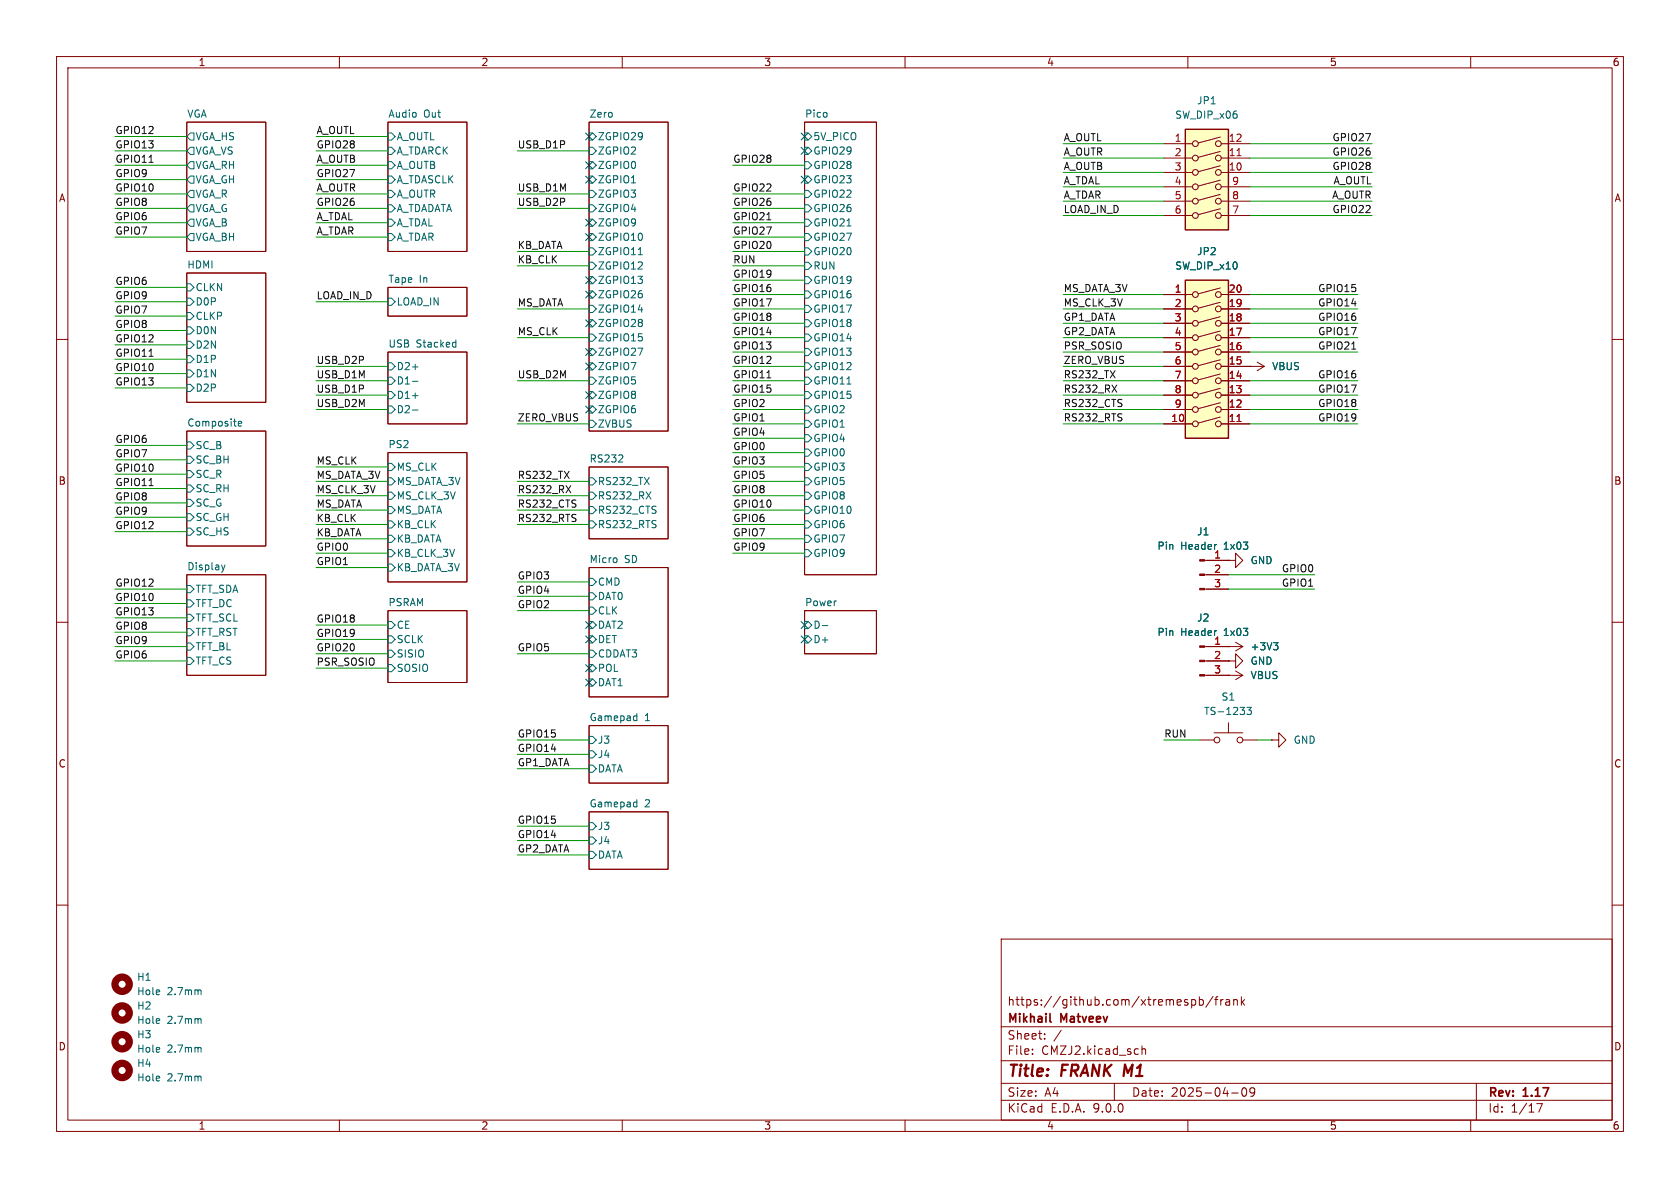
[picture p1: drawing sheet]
<svg xmlns="http://www.w3.org/2000/svg" width="297mm" height="210mm" viewBox="0 0 297 210" stroke-linecap="round" stroke-linejoin="round" font-family="sans-serif">
<g fill="none" stroke="#840000" stroke-width=".18">
<path d="M10 10h277v190h-277zM12 12h273v186h-273zM60 10v2M110 10v2M160 10v2M210 10v2M260 10v2M33 21.6h14v22.9h-14zM68.6 21.6h13.9v22.9h-13.9zM104.1 21.6h14v54.6h-14zM142.2 21.6h12.7v80h-12.7zM33 48.3h14v22.8h-14z"/>
<path d="M68.6 50.8h13.9v5.1h-13.9zM10 60h2M33 76.2h14v20.3h-14zM68.6 62.2h13.9v12.7h-13.9zM285 60h2M68.6 80h13.9v22.9h-13.9zM104.1 82.6h14v12.7h-14zM10 110h2M33 101.6h14v17.8h-14zM68.6 108h13.9v12.7h-13.9zM104.1 100.3h14v22.9h-14zM142.2 108h12.7v7.6h-12.7z"/>
<path d="M285 110h2M104.1 128.3h14v10.1h-14zM104.1 143.5h14v10.2h-14zM10 160h2M177 166h108v32h-108zM210.7 176.8l.4-.1 .3 .3v.4l-.2 .2h-.5M212 176.8l.5-.1 .2 .3v.4l-.1 .2h-.6M212 176.2v1.5M214.5 176.1l-1.3 2M214.7 176.7h.6M215.3 176.2l-.3 .2v1.3M215.8 176.7v1"/>
<path d="M216.2 176.7l-.2 .1-.2 .2M216.7 176.8h.6l.1 .9M217.4 177.1h-.5a.29 .29 0 0 0-.2 .3 .29 .29 0 0 0 .2 .3l.5-.1M218.1 176.8l.2-.1 .4 .1v.9M218.1 176.7v1M219.5 176.2v1.5M219.6 177.1l.4 .6M220 176.7l-.5 .6M285 160h2M60 198v2M110 198v2M160 198v2"/>
<path d="M177 194.5h108M177 191.5h108M177 187.5h108M177 181.5h108M182.5 186.3v.1M182.5 185.5v.1M184.7 183.6v.1M184.7 182.8v.1M187.6 182.1l-1.3 2M197 191.5v3M201.9 184.9v1.5M201.9 185.5l.2-.1 .4 .1v.9"/>
<path d="M210 198v2M217.7 193.2h1.2M219.7 192.4l.2-.1a.81 .81 0 0 1 .6 .6 .81 .81 0 0 1-.3 .8l-.2 .1a.81 .81 0 0 1-.3-1.4zM221.8 192.9l-.3 .3h-.3l-.2-.3 .1-.5 .4-.1 .2 .1a.99 .99 0 0 1-.3 1.4h-.3M260 198v2M261 191.5v6.5M271.7 195.1h1l-.7 1.5"/>
</g>
<path d="M185.6 180.5l.2 .2" fill="none" stroke="#840000" stroke-width=".3"/>
<g fill="none" stroke="#006464" stroke-width=".18">
<path d="M33.7 23.5h.6v1.3h-.6l-.7-.7zM33.7 26h.6v1.3h-.6l-.7-.6zM33.7 28.6h.6v1.2h-.6l-.7-.6zM33.7 31.1h.6v1.3h-.6l-.7-.6zM33.7 33.7h.6v1.2h-.6l-.7-.6zM33.7 36.2h.6v1.3h-.6l-.7-.7zM33.7 38.7h.6v1.3h-.6l-.7-.6zM68.6 23.5h.6l.6 .6-.6 .7h-.6zM68.6 26h.6l.6 .7-.6 .6h-.6zM68.6 28.6h.6l.6 .6-.6 .6h-.6zM68.6 31.1h.6l.6 .7-.6 .6h-.6zM68.6 33.7h.6l.6 .6-.6 .6h-.6z"/>
<path d="M68.6 36.2h.6l.6 .6-.6 .7h-.6zM68.6 38.7h.6l.6 .7-.6 .6h-.6zM104.1 23.5h.7l.6 .6-.6 .7h-.7zM104.1 26h.7l.6 .7-.6 .6h-.7zM104.1 28.6h.7l.6 .6-.6 .6h-.7zM104.1 31.1h.7l.6 .7-.6 .6h-.7zM104.1 33.7h.7l.6 .6-.6 .6h-.7zM104.1 36.2h.7l.6 .6-.6 .7h-.7zM104.1 38.7h.7l.6 .7-.6 .6h-.7zM142.2 23.5h.7l.6 .6-.6 .7h-.7zM142.2 26h.7l.6 .7-.6 .6h-.7zM142.2 28.6h.7l.6 .6-.6 .6h-.7z"/>
<path d="M142.2 31.1h.7l.6 .7-.6 .6h-.7zM142.2 33.7h.7l.6 .6-.6 .6h-.7zM142.2 36.2h.7l.6 .6-.6 .7h-.7zM142.2 38.7h.7l.6 .7-.6 .6h-.7zM149.7 39.9h.8M33 50.2h.7l.6 .6-.6 .6h-.7zM33 52.7h.7l.6 .6-.6 .7h-.7zM33 55.2h.7l.6 .7-.6 .6h-.7zM33 57.8h.7l.6 .6-.6 .7h-.7zM33.7 41.3h.6v1.2h-.6l-.7-.6zM68.6 41.3h.6l.6 .6-.6 .6h-.6zM68.6 52.7h.6l.6 .6-.6 .7h-.6z"/>
<path d="M104.1 41.3h.7l.6 .6-.6 .6h-.7zM104.1 43.8h.7l.6 .7-.6 .6h-.7zM104.1 46.4h.7l.6 .6-.6 .6h-.7zM104.1 48.9h.7l.6 .6-.6 .7h-.7zM104.1 51.4h.7l.6 .7-.6 .6h-.7zM104.1 54h.7l.6 .6-.6 .6h-.7zM104.1 56.5h.7l.6 .7-.6 .6h-.7zM104.1 59.1h.7l.6 .6-.6 .6h-.7zM112.8 45h.8M142.2 41.3h.7l.6 .6-.6 .6h-.7zM142.2 43.8h.7l.6 .7-.6 .6h-.7zM142.2 46.4h.7l.6 .6-.6 .6h-.7z"/>
<path d="M142.2 48.9h.7l.6 .6-.6 .7h-.7zM142.2 51.4h.7l.6 .7-.6 .6h-.7zM142.2 54h.7l.6 .6-.6 .6h-.7zM142.2 56.5h.7l.6 .7-.6 .6h-.7zM142.2 59.1h.7l.6 .6-.6 .6h-.7zM33 78.1h.7l.6 .6-.6 .7h-.7zM33 60.3h.7l.6 .7-.6 .6h-.7zM33 62.9h.7l.6 .6-.6 .6h-.7zM33 65.4h.7l.6 .6-.6 .7h-.7zM33 67.9h.7l.6 .7-.6 .6h-.7zM42.1 74.9l.6-.1v-.3h-.4l-.2 .2 .1 .6h.5M68.6 64.1h.6l.6 .7-.6 .6h-.6z"/>
<path d="M68.6 66.7h.6l.6 .6-.6 .6h-.6zM68.6 69.2h.6l.6 .7-.6 .6h-.6zM68.6 71.8h.6l.6 .6-.6 .6h-.6zM72.9 64.9h1M72.9 67.4h1M72.9 69.9h1M72.9 72.5h1M80.2 60.5l.4 .1M80.6 60.1v1.3M80.6 61.3l-.4 .1M104.1 61.6h.7l.6 .6-.6 .7h-.7zM104.1 64.1h.7l.6 .7-.6 .6h-.7z"/>
<path d="M104.1 66.7h.7l.6 .6-.6 .6h-.7zM104.1 69.2h.7l.6 .7-.6 .6h-.7zM104.1 71.8h.7l.6 .6-.6 .6h-.7zM104.1 74.3h.7l.6 .6-.6 .7h-.7zM142.2 61.6h.7l.6 .6-.6 .7h-.7zM142.2 64.1h.7l.6 .7-.6 .6h-.7zM142.2 66.7h.7l.6 .6-.6 .6h-.7zM142.2 69.2h.7l.6 .7-.6 .6h-.7zM142.2 71.8h.7l.6 .6-.6 .6h-.7zM142.2 74.3h.7l.6 .6-.6 .7h-.7zM142.2 76.8h.7l.6 .7-.6 .6h-.7zM142.2 79.4h.7l.6 .6-.6 .6h-.7z"/>
<path d="M149.7 67.9h.8M33 80.6h.7l.6 .7-.6 .6h-.7zM33 83.2h.7l.6 .6-.6 .7h-.7zM33 85.7h.7l.6 .7-.6 .6h-.7zM33 88.3h.7l.6 .6-.6 .6h-.7zM33 90.8h.7l.6 .6-.6 .7h-.7zM33 93.3h.7l.6 .7-.6 .6h-.7zM39.2 99.9l.3 .8M39.8 99.9l-.3 .8M68.6 81.9h.6l.6 .7-.6 .6h-.6zM68.6 84.5h.6l.6 .6-.6 .6h-.6zM68.6 87h.6l.6 .6-.6 .7h-.6z"/>
<path d="M68.6 89.5h.6l.6 .7-.6 .6h-.6zM68.6 92.1h.6l.6 .6-.6 .6h-.6zM68.6 94.6h.6l.6 .7-.6 .6h-.6zM68.6 97.2h.6l.6 .6-.6 .6h-.6zM68.6 99.7h.6l.6 .6-.6 .7h-.6zM104.1 84.5h.7l.6 .6-.6 .6h-.7zM104.1 87h.7l.6 .6-.6 .7h-.7zM104.1 89.5h.7l.6 .7-.6 .6h-.7zM104.1 92.1h.7l.6 .6-.6 .6h-.7zM109 98.7v.6M109.3 81.7h.8M110 80.5v.4"/>
<path d="M114.2 86.9l.9 1.3M115.1 86.9l-.9 1.3M142.2 81.9h.7l.6 .7-.6 .6h-.7zM142.2 84.5h.7l.6 .6-.6 .6h-.7zM142.2 87h.7l.6 .6-.6 .7h-.7zM142.2 89.5h.7l.6 .7-.6 .6h-.7zM142.2 92.1h.7l.6 .6-.6 .6h-.7zM142.2 94.6h.7l.6 .7-.6 .6h-.7zM142.2 97.2h.7l.6 .6-.6 .6h-.7zM33 103.5h.7l.6 .6-.6 .7h-.7zM33 106h.7l.6 .7-.6 .6h-.7zM33 108.6h.7l.6 .6-.6 .7h-.7z"/>
<path d="M33 111.1h.7l.6 .7-.6 .6h-.7zM33 113.7h.7l.6 .6-.6 .6h-.7zM33 116.2h.7l.6 .6-.6 .7h-.7zM39.5 100.7l-.2 .3M68.6 109.9h.6l.6 .6-.6 .6h-.6zM68.6 112.4h.6l.6 .6-.6 .7h-.6zM68.6 114.9h.6l.6 .7-.6 .6h-.6zM68.6 117.5h.6l.6 .6-.6 .6h-.6zM104.1 102.2h.7l.6 .7-.6 .6h-.7zM104.1 104.8h.7l.6 .6-.6 .6h-.7zM104.1 107.3h.7l.6 .7-.6 .6h-.7zM104.1 109.9h.7l.6 .6-.6 .6h-.7z"/>
<path d="M104.1 112.4h.7l.6 .6-.6 .7h-.7zM104.1 114.9h.7l.6 .7-.6 .6h-.7zM104.1 117.5h.7l.6 .6-.6 .6h-.7zM142.2 109.9h.7l.6 .6-.6 .6h-.7zM142.2 112.4h.7l.6 .6-.6 .7h-.7zM145.4 110.6h.9M104.1 120h.7l.6 .7-.6 .6h-.7zM104.1 130.2h.7l.6 .6-.6 .6h-.7zM104.1 132.7h.7l.6 .7-.6 .6h-.7zM104.1 135.3h.7l.6 .6-.6 .6h-.7zM112.2 126.5l.4 .1M112.6 126.1v1.3"/>
<path d="M112.6 127.3l-.4 .1M104.1 145.4h.7l.6 .7-.6 .6h-.7zM104.1 148h.7l.6 .6-.6 .6h-.7zM104.1 150.5h.7l.6 .6-.6 .7h-.7zM112.2 141.8h.4M112.6 141.4v1.2M112.6 142.6h-.4"/>
</g>
<path d="M209.5 22.9h7.7v17.7h-7.7z" fill="#ffffc2"/>
<g fill="none" stroke="#840000" stroke-width=".18">
<path d="M205.7 25.4h5.1M205.7 27.9h5.1M205.7 30.5h5.1M205.7 33h5.1M205.7 35.6h5.1M205.7 38.1h5.1M215.7 24.2l-3.9 1.1M215.7 26.8l-3.9 1M215.7 29.3l-3.9 1.1M215.7 31.9l-3.9 1M215.7 34.4l-3.9 1M215.7 36.9l-3.9 1"/>
<path d="M215.9 25.4h5.1M215.9 27.9h5.1M215.9 30.5h5.1M215.9 33h5.1M215.9 35.6h5.1M215.9 38.1h5.1M213 99.1h4.2M217.2 99.1h1.2v-1.3l1.3 1.3-1.3 1.2v-1.2M217.2 99.1h.1M213 101.6h4.2M213 104.1h4.2M213 114.3h6.7"/>
<path d="M213 116.8h4.2M213 119.4h4.2M217.2 116.8h1.2v-1.2l1.3 1.2-1.3 1.3v-1.3M217.2 116.8h.1M217.2 114.3h.1M218.4 113.5l1.3 .8M219.7 114.3l-1.3 .8M212.1 130.8h2.5M214.6 129.5h5.1M217.2 127.8v1.7M219.7 130.8h2.5"/>
<circle cx="211.3" cy="33" r=".51"/>
<circle cx="211.3" cy="25.4" r=".51"/>
<circle cx="211.3" cy="35.6" r=".51"/>
<circle cx="211.3" cy="38.1" r=".51"/>
<circle cx="211.3" cy="27.9" r=".51"/>
<circle cx="211.3" cy="30.5" r=".51"/>
<circle cx="215.4" cy="25.4" r=".51"/>
<circle cx="215.4" cy="33" r=".51"/>
<circle cx="215.4" cy="35.6" r=".51"/>
<circle cx="215.4" cy="38.1" r=".51"/>
<circle cx="215.4" cy="27.9" r=".51"/>
<circle cx="215.4" cy="30.5" r=".51"/>
<circle cx="215.1" cy="130.8" r=".51"/>
<circle cx="219.2" cy="130.8" r=".51"/>
</g>
<path d="M209.5 22.9h7.7v17.7h-7.7z" fill="none" stroke="#840000" stroke-width=".25"/>
<path d="M218.7 27.5h.7" fill="none" stroke="#a90000" stroke-width=".18"/>
<g fill="#840000" stroke="#840000" stroke-width=".18">
<path d="M212.1 98.9h.9v.3h-.9z"/>
<path d="M212.1 101.5h.9v.2h-.9z"/>
<path d="M212.1 104h.9v.3h-.9z"/>
<path d="M212.1 114.2h.9v.2h-.9z"/>
<path d="M212.1 116.7h.9v.3h-.9z"/>
<path d="M212.1 119.3h.9v.2h-.9z"/>
</g>
<g fill="none" stroke="#840000" stroke-width="1.3">
<circle cx="21.6" cy="174" r="1.27"/>
<circle cx="21.6" cy="179.1" r="1.27"/>
<circle cx="21.6" cy="189.2" r="1.27"/>
<circle cx="21.6" cy="184.1" r="1.27"/>
</g>
<path d="M225.1 113.6h.8l-.4 .5M225.7 114.1l.2 .2v.3l-.2 .3M220.4 125h.8l-.4 .5 .4 .1v.6l-.2 .1-.6-.1M35.4 175l.2 .2v.6M35.4 180.1l.2 .2v.6M35.4 185.2l.2 .1v.7M35.4 190.2l.2 .2v.7" fill="none" stroke="#006464" stroke-width=".18"/>
<path d="M209.5 49.5h7.7v28h-7.7z" fill="#ffffc2"/>
<g fill="none" stroke="#840000" stroke-width=".18">
<path d="M205.7 52.1h5.1M205.7 54.6h5.1M205.7 57.2h5.1M205.7 59.7h5.1M215.7 50.9l-3.9 1M215.7 53.4l-3.9 1.1M215.7 56l-3.9 1M215.7 58.5l-3.9 1.1M215.9 52.1h5.1M215.9 54.6h5.1M215.9 57.2h5.1M215.9 59.7h5.1"/>
<path d="M205.7 62.2h5.1M205.7 64.8h5.1M205.7 67.3h5.1M205.7 69.9h5.1M205.7 72.4h5.1M205.7 74.9h5.1M215.7 61.1l-3.9 1M215.7 63.6l-3.9 1M215.7 66.1l-3.9 1.1M215.7 68.7l-3.9 1M215.7 71.2l-3.9 1M215.7 73.7l-3.9 1.1"/>
<path d="M215.9 62.2h5.1M215.9 64.8h7.6M215.9 67.3h5.1M215.9 69.9h5.1M215.9 72.4h5.1M215.9 74.9h5.1M221 64.8h.1M222.2 64l1.3 .8M223.5 64.8l-1.3 .7M213.4 99.1h3.8M217.2 99.1h.1M213.4 119.4h6.3"/>
<path d="M213.4 101.6h3.8M213.4 104.1h3.8M213.4 114.3h3.8M213.4 116.8h3.8M217.2 119.4h.1M217.2 116.8h.1M217.2 114.3h.1M218.4 118.6l1.3 .8M219.7 119.4l-1.3 .7M224.8 130.8h1.3v-1.3l1.2 1.3-1.2 1.3v-1.3M224.8 130.8h.1"/>
<circle cx="211.3" cy="52.1" r=".51"/>
<circle cx="211.3" cy="59.7" r=".51"/>
<circle cx="211.3" cy="54.6" r=".51"/>
<circle cx="211.3" cy="57.2" r=".51"/>
<circle cx="215.4" cy="54.6" r=".51"/>
<circle cx="215.4" cy="57.2" r=".51"/>
<circle cx="215.4" cy="52.1" r=".51"/>
<circle cx="215.4" cy="59.7" r=".51"/>
<circle cx="211.3" cy="69.9" r=".51"/>
<circle cx="211.3" cy="72.4" r=".51"/>
<circle cx="211.3" cy="64.8" r=".51"/>
<circle cx="211.3" cy="67.3" r=".51"/>
<circle cx="211.3" cy="74.9" r=".51"/>
<circle cx="211.3" cy="62.2" r=".51"/>
<circle cx="215.4" cy="69.9" r=".51"/>
<circle cx="215.4" cy="74.9" r=".51"/>
<circle cx="215.4" cy="64.8" r=".51"/>
<circle cx="215.4" cy="72.4" r=".51"/>
<circle cx="215.4" cy="62.2" r=".51"/>
<circle cx="215.4" cy="67.3" r=".51"/>
</g>
<path d="M209.5 49.5h7.7v28h-7.7z" fill="none" stroke="#840000" stroke-width=".25"/>
<path d="M218.7 74.5h.7" fill="none" stroke="#a90000" stroke-width=".18"/>
<path d="M26.3 28.7h.8M135.6 38.9h.7M26.3 63h.8M135.6 66.8h.7M196.6 68.1l.8 1.2M197.4 68.1l-.8 1.2M239 61.7h.7M26.3 85.8h.8M100.1 85.8l.8 1.3M100.9 85.8l-.8 1.3" fill="none" stroke="#0f0f0f" stroke-width=".18"/>
<g fill="none" stroke="#009600" stroke-width=".18">
<path d="M20.3 26.7h12.7M20.3 24.1h12.7M20.3 29.2h12.7M20.3 31.8h12.7M20.3 34.3h12.7M20.3 36.8h12.7M20.3 39.4h12.7M55.9 26.7h12.7M55.9 24.1h12.7M55.9 29.2h12.7M55.9 31.8h12.7M55.9 34.3h12.7"/>
<path d="M55.9 36.8h12.7M55.9 39.4h12.7M91.4 26.7h12.7M91.4 34.3h12.7M91.4 36.8h12.7M129.5 29.2h12.7M129.5 34.3h12.7M129.5 36.8h12.7M129.5 39.4h12.7M188 33h17.7M188 27.9h17.7M188 25.4h17.7"/>
<path d="M188 35.6h17.7M188 30.5h17.7M188 38.1h17.7M221 33h21.6M221 27.9h21.6M221 25.4h21.6M221 35.6h21.6M221 30.5h21.6M221 38.1h21.6M20.3 55.9h12.7M20.3 50.8h12.7M20.3 53.3h12.7"/>
<path d="M20.3 41.9h12.7M20.3 58.4h12.7M55.9 53.3h12.7M55.9 41.9h12.7M91.4 54.6h12.7M91.4 59.7h12.7M91.4 44.5h12.7M91.4 47h12.7M129.5 57.2h12.7M129.5 54.6h12.7M129.5 52.1h12.7M129.5 59.7h12.7"/>
<path d="M129.5 41.9h12.7M129.5 44.5h12.7M129.5 47h12.7M129.5 49.5h12.7M188 57.2h17.7M188 54.6h17.7M188 52.1h17.7M188 59.7h17.7M221 57.2h19M221 54.6h19M221 52.1h19M221 59.7h19"/>
<path d="M20.3 78.7h12.7M20.3 68.6h12.7M20.3 61h12.7M20.3 66h12.7M20.3 63.5h12.7M55.9 67.3h12.7M55.9 69.9h12.7M55.9 72.4h12.7M55.9 64.8h12.7M91.4 74.9h12.7M91.4 67.3h12.7M129.5 74.9h12.7"/>
<path d="M129.5 67.3h12.7M129.5 77.5h12.7M129.5 69.9h12.7M129.5 72.4h12.7M129.5 64.8h12.7M129.5 62.2h12.7M188 74.9h17.7M188 67.3h17.7M188 69.9h17.7M188 72.4h17.7M188 64.8h17.7M188 62.2h17.7"/>
<path d="M221 74.9h19M221 67.3h19M221 69.9h19M221 72.4h19M221 62.2h19M20.3 81.3h12.7M20.3 83.8h12.7M20.3 91.4h12.7M20.3 88.9h12.7M20.3 86.4h12.7M20.3 94h12.7M55.9 87.6h12.7"/>
<path d="M55.9 85.1h12.7M55.9 90.2h12.7M55.9 82.6h12.7M55.9 92.7h12.7M55.9 95.3h12.7M55.9 97.8h12.7M91.4 87.6h12.7M91.4 85.1h12.7M91.4 90.2h12.7M91.4 92.7h12.7M129.5 87.6h12.7M129.5 85.1h12.7"/>
<path d="M129.5 90.2h12.7M129.5 82.6h12.7M129.5 92.7h12.7M129.5 95.3h12.7M129.5 97.8h12.7M129.5 80h12.7M20.3 104.1h12.7M20.3 116.8h12.7M20.3 114.3h12.7M20.3 109.2h12.7M20.3 111.8h12.7M20.3 106.7h12.7"/>
<path d="M55.9 100.3h12.7M55.9 118.1h12.7M55.9 110.5h12.7M55.9 115.6h12.7M55.9 113h12.7M91.4 105.4h12.7M91.4 115.6h12.7M91.4 102.9h12.7M91.4 108h12.7M217.2 101.6h15.2M217.2 104.1h15.2M91.4 133.4h12.7"/>
<path d="M91.4 130.8h12.7M91.4 135.9h12.7M205.7 130.8h6.4M222.2 130.8h2.6M91.4 146.1h12.7M91.4 151.1h12.7M91.4 148.6h12.7"/>
</g>
<g fill="none" stroke="#000084" stroke-width=".18">
<path d="M103.5 23.5l1.2 1.2M103.5 38.8l1.2 1.2M103.5 31.1l1.2 1.3M103.5 28.6l1.2 1.2M104.7 23.5l-1.2 1.2M104.7 38.8l-1.2 1.2M104.7 31.1l-1.2 1.3M104.7 28.6l-1.2 1.2M141.6 26.1l1.2 1.2M141.6 23.5l1.2 1.2M141.6 31.1l1.2 1.3M142.8 31.1l-1.2 1.3"/>
<path d="M142.8 23.5l-1.2 1.2M142.8 26.1l-1.2 1.2M103.5 56.5l1.2 1.3M103.5 48.9l1.2 1.2M103.5 41.3l1.2 1.2M103.5 51.5l1.2 1.2M104.7 56.5l-1.2 1.3M104.7 48.9l-1.2 1.2M104.7 41.3l-1.2 1.2M104.7 51.5l-1.2 1.2M103.5 69.2l1.2 1.3M103.5 61.6l1.2 1.2"/>
<path d="M103.5 64.2l1.2 1.2M103.5 71.8l1.2 1.2M104.7 69.2l-1.2 1.3M104.7 61.6l-1.2 1.2M104.7 64.2l-1.2 1.2M104.7 71.8l-1.2 1.2M103.5 117.5l1.2 1.2M103.5 112.4l1.2 1.2M103.5 109.9l1.2 1.2M104.7 117.5l-1.2 1.2M104.7 112.4l-1.2 1.2M104.7 109.9l-1.2 1.2"/>
<path d="M141.6 112.4l1.2 1.2M141.6 109.9l1.2 1.2M142.8 112.4l-1.2 1.2M142.8 109.9l-1.2 1.2M103.5 120l1.2 1.3M104.7 120l-1.2 1.3"/>
</g>
<path d="M225.1 113.6h.8l-.4 .5M225.7 114.1l.2 .2v.3l-.2 .3" fill="none" stroke="#006464" stroke-width=".18"/>
<g font-size="2.8" fill="#840000">
<text x="178" y="190.9">Title:</text>
<text x="187.7" y="190.9">FRANK M1</text>
</g>
<g font-size="2.1" fill="#840000">
<text x="178" y="178">https://github.com/xtremespb/frank</text>
<text x="178" y="184">Sheet:</text>
<text x="178" y="181.2">Mikhail</text>
<text x="187.6" y="181.2">Matveev</text>
<text x="178" y="186.7">File:</text>
<text x="184.1" y="186.7">CMZJ2.kicad_sch</text>
<text x="178" y="196.9">KiCad</text>
<text x="178" y="194.1">Size:</text>
<text x="184.7" y="194.1">A4</text>
<text x="185.7" y="196.9">E.D.A.</text>
<text x="193.3" y="196.9">9.0.0</text>
<text x="200" y="194.1">Date:</text>
<text x="207" y="194.1">2025-04-09</text>
<text x="263" y="194.3">Rev:</text>
<text x="263" y="196.9">Id:</text>
<text x="267.1" y="196.9">1/17</text>
<text x="269.4" y="194.3">1.17</text>
</g>
<g font-size="1.8" fill="#840000">
<text x="35" y="11.9">1</text>
<text x="85" y="11.9">2</text>
<text x="135" y="11.9">3</text>
<text x="185" y="11.9">4</text>
<text x="235" y="11.9">5</text>
<text x="285" y="11.9">6</text>
<text x="10.3" y="35.9">A</text>
<text x="285.3" y="35.9">A</text>
<text x="10.3" y="85.9">B</text>
<text x="285.3" y="85.9">B</text>
<text x="10.3" y="135.9">C</text>
<text x="285.3" y="135.9">C</text>
<text x="10.3" y="185.9">D</text>
<text x="285.3" y="185.9">D</text>
<text x="35" y="199.9">1</text>
<text x="85" y="199.9">2</text>
<text x="135" y="199.9">3</text>
<text x="185" y="199.9">4</text>
<text x="235" y="199.9">5</text>
<text x="285" y="199.9">6</text>
</g>
<g font-size="1.8" fill="#0f0f0f">
<text x="20.3" y="23.8">GPIO12</text>
<text x="55.9" y="23.8">A_OUTL</text>
<text x="20.3" y="26.3">GPIO13</text>
<text x="20.3" y="28.9">GPIO11</text>
<text x="55.9" y="26.3">GPIO28</text>
<text x="55.9" y="28.9">A_OUTB</text>
<text x="91.4" y="26.3">USB_D1P</text>
<text x="129.5" y="28.9">GPIO28</text>
<text x="188" y="25.1">A_OUTL</text>
<text x="188" y="27.6">A_OUTR</text>
<text x="235.5" y="27.6">GPIO26</text>
<text x="235.5" y="25.1">GPIO27</text>
<text x="20.3" y="33.9">GPIO10</text>
<text x="20.3" y="31.4">GPIO9</text>
<text x="55.9" y="31.4">GPIO27</text>
<text x="55.9" y="33.9">A_OUTR</text>
<text x="91.4" y="33.9">USB_D1M</text>
<text x="129.5" y="33.9">GPIO22</text>
<text x="188" y="35.2">A_TDAR</text>
<text x="188" y="32.7">A_TDAL</text>
<text x="188" y="30.1">A_OUTB</text>
<text x="235.4" y="35.2">A_OUTR</text>
<text x="235.5" y="30.1">GPIO28</text>
<text x="235.7" y="32.7">A_OUTL</text>
<text x="20.3" y="41.6">GPIO7</text>
<text x="20.3" y="36.5">GPIO8</text>
<text x="20.3" y="39">GPIO6</text>
<text x="55.9" y="36.5">GPIO26</text>
<text x="55.9" y="39">A_TDAL</text>
<text x="55.9" y="41.6">A_TDAR</text>
<text x="91.4" y="36.5">USB_D2P</text>
<text x="129.5" y="41.6">GPIO27</text>
<text x="129.5" y="36.5">GPIO26</text>
<text x="129.5" y="39">GPIO21</text>
<text x="188" y="37.8">LOAD_IN_D</text>
<text x="235.5" y="37.8">GPIO22</text>
<text x="91.4" y="46.6">KB_CLK</text>
<text x="91.4" y="44.1">KB_DATA</text>
<text x="129.5" y="46.6">RUN</text>
<text x="129.5" y="44.1">GPIO20</text>
<text x="20.3" y="50.5">GPIO6</text>
<text x="20.3" y="53">GPIO9</text>
<text x="55.9" y="53">LOAD_IN_D</text>
<text x="129.5" y="51.7">GPIO16</text>
<text x="129.5" y="49.2">GPIO19</text>
<text x="188" y="51.7">MS_DATA_3V</text>
<text x="232.9" y="51.7">GPIO15</text>
<text x="20.3" y="58.1">GPIO8</text>
<text x="20.3" y="55.5">GPIO7</text>
<text x="91.4" y="54.3">MS_DATA</text>
<text x="91.4" y="59.3">MS_CLK</text>
<text x="129.5" y="59.3">GPIO14</text>
<text x="129.5" y="56.8">GPIO18</text>
<text x="129.5" y="54.3">GPIO17</text>
<text x="188" y="56.8">GP1_DATA</text>
<text x="188" y="54.3">MS_CLK_3V</text>
<text x="188" y="59.3">GP2_DATA</text>
<text x="232.9" y="54.3">GPIO14</text>
<text x="232.9" y="56.8">GPIO16</text>
<text x="232.9" y="59.3">GPIO17</text>
<text x="20.3" y="60.6">GPIO12</text>
<text x="20.3" y="63.2">GPIO11</text>
<text x="20.3" y="65.7">GPIO10</text>
<text x="55.9" y="64.4">USB_D2P</text>
<text x="129.5" y="64.4">GPIO12</text>
<text x="129.5" y="61.9">GPIO13</text>
<text x="188" y="64.4">ZERO_VBUS</text>
<text x="188" y="61.9">PSR_SOSIO</text>
<text x="232.9" y="61.9">GPIO21</text>
<text x="20.3" y="68.2">GPIO13</text>
<text x="55.9" y="67">USB_D1M</text>
<text x="55.9" y="69.5">USB_D1P</text>
<text x="91.4" y="67">USB_D2M</text>
<text x="129.5" y="67">GPIO11</text>
<text x="129.5" y="69.5">GPIO15</text>
<text x="188" y="69.5">RS232_RX</text>
<text x="188" y="67">RS232_TX</text>
<text x="232.9" y="67">GPIO16</text>
<text x="232.9" y="69.5">GPIO17</text>
<text x="55.9" y="72">USB_D2M</text>
<text x="91.4" y="74.6">ZERO_VBUS</text>
<text x="129.5" y="77.1">GPIO4</text>
<text x="129.5" y="74.6">GPIO1</text>
<text x="129.5" y="72">GPIO2</text>
<text x="188" y="72">RS232_CTS</text>
<text x="188" y="74.6">RS232_RTS</text>
<text x="232.9" y="72">GPIO18</text>
<text x="232.9" y="74.6">GPIO19</text>
<text x="20.3" y="83.5">GPIO10</text>
<text x="20.3" y="80.9">GPIO7</text>
<text x="20.3" y="78.4">GPIO6</text>
<text x="55.9" y="82.2">MS_CLK</text>
<text x="129.5" y="79.7">GPIO0</text>
<text x="129.5" y="82.2">GPIO3</text>
<text x="20.3" y="88.6">GPIO8</text>
<text x="20.3" y="86">GPIO11</text>
<text x="55.9" y="84.7">MS_DATA_3V</text>
<text x="55.9" y="89.8">MS_DATA</text>
<text x="55.9" y="87.3">MS_CLK_3V</text>
<text x="91.4" y="84.7">RS232_TX</text>
<text x="91.4" y="89.8">RS232_CTS</text>
<text x="91.4" y="87.3">RS232_RX</text>
<text x="129.5" y="89.8">GPIO10</text>
<text x="129.5" y="87.3">GPIO8</text>
<text x="129.5" y="84.7">GPIO5</text>
<text x="20.3" y="91.1">GPIO9</text>
<text x="20.3" y="93.6">GPIO12</text>
<text x="55.9" y="94.9">KB_DATA</text>
<text x="55.9" y="92.4">KB_CLK</text>
<text x="91.4" y="92.4">RS232_RTS</text>
<text x="129.5" y="92.4">GPIO6</text>
<text x="129.5" y="94.9">GPIO7</text>
<text x="55.9" y="97.4">GPIO0</text>
<text x="55.9" y="100">GPIO1</text>
<text x="129.5" y="97.4">GPIO9</text>
<text x="226.5" y="101.3">GPIO0</text>
<text x="20.3" y="103.8">GPIO12</text>
<text x="20.3" y="106.3">GPIO10</text>
<text x="91.4" y="105.1">GPIO4</text>
<text x="91.4" y="107.6">GPIO2</text>
<text x="91.4" y="102.5">GPIO3</text>
<text x="226.5" y="103.8">GPIO1</text>
<text x="20.3" y="108.9">GPIO13</text>
<text x="20.3" y="111.4">GPIO8</text>
<text x="20.3" y="114">GPIO9</text>
<text x="55.9" y="110.1">GPIO18</text>
<text x="55.9" y="112.7">GPIO19</text>
<text x="20.3" y="116.5">GPIO6</text>
<text x="55.9" y="117.8">PSR_SOSIO</text>
<text x="55.9" y="115.2">GPIO20</text>
<text x="91.4" y="115.2">GPIO5</text>
<text x="91.4" y="130.5">GPIO15</text>
<text x="205.7" y="130.5">RUN</text>
<text x="91.4" y="133">GPIO14</text>
<text x="91.4" y="135.5">GP1_DATA</text>
<text x="91.4" y="145.7">GPIO15</text>
<text x="91.4" y="148.2">GPIO14</text>
<text x="91.4" y="150.8">GP2_DATA</text>
</g>
<g font-size="1.8" fill="#006464">
<text x="33" y="20.9">VGA</text>
<text x="68.6" y="20.9">Audio</text>
<text x="74.9" y="20.9">Out</text>
<text x="104.1" y="20.9">Zero</text>
<text x="142.2" y="20.9">Pico</text>
<text x="207.7" y="21.2">SW_DIP_x06</text>
<text x="211.5" y="18.6">JP1</text>
<text x="34.5" y="25">VGA_HS</text>
<text x="34.5" y="27.5">VGA_VS</text>
<text x="70" y="25">A_OUTL</text>
<text x="70" y="27.5">A_TDARCK</text>
<text x="105.6" y="25">ZGPIO29</text>
<text x="105.6" y="27.5">ZGPIO2</text>
<text x="143.7" y="25">5V_PICO</text>
<text x="143.7" y="27.5">GPIO29</text>
<text x="34.5" y="30.1">VGA_RH</text>
<text x="34.5" y="32.6">VGA_GH</text>
<text x="34.5" y="35.2">VGA_R</text>
<text x="70" y="30.1">A_OUTB</text>
<text x="70" y="32.6">A_TDASCLK</text>
<text x="70" y="35.2">A_OUTR</text>
<text x="105.6" y="30.1">ZGPIO0</text>
<text x="105.6" y="32.6">ZGPIO1</text>
<text x="105.6" y="35.2">ZGPIO3</text>
<text x="143.7" y="30.1">GPIO28</text>
<text x="143.7" y="32.6">GPIO23</text>
<text x="143.7" y="35.2">GPIO22</text>
<text x="34.5" y="37.7">VGA_G</text>
<text x="34.5" y="40.2">VGA_B</text>
<text x="70" y="37.7">A_TDADATA</text>
<text x="70" y="40.2">A_TDAL</text>
<text x="105.6" y="37.7">ZGPIO4</text>
<text x="105.6" y="40.2">ZGPIO9</text>
<text x="143.7" y="37.7">GPIO26</text>
<text x="143.7" y="40.2">GPIO21</text>
<text x="33" y="47.5">HDMI</text>
<text x="34.5" y="42.8">VGA_BH</text>
<text x="70" y="42.8">A_TDAR</text>
<text x="105.6" y="42.8">ZGPIO10</text>
<text x="105.6" y="45.3">ZGPIO11</text>
<text x="105.6" y="47.9">ZGPIO12</text>
<text x="143.7" y="42.8">GPIO27</text>
<text x="143.7" y="45.3">GPIO20</text>
<text x="143.7" y="47.9">RUN</text>
<text x="207.7" y="47.9">SW_DIP_x10</text>
<text x="211.5" y="45.3">JP2</text>
<text x="34.5" y="51.7">CLKN</text>
<text x="68.6" y="50.1">Tape</text>
<text x="74.1" y="50.1">In</text>
<text x="105.6" y="50.4">ZGPIO13</text>
<text x="105.6" y="52.9">ZGPIO26</text>
<text x="143.7" y="50.4">GPIO19</text>
<text x="143.7" y="52.9">GPIO16</text>
<text x="34.5" y="54.2">D0P</text>
<text x="34.5" y="56.7">CLKP</text>
<text x="34.5" y="59.3">D0N</text>
<text x="70" y="54.2">LOAD_IN</text>
<text x="105.6" y="55.5">ZGPIO14</text>
<text x="105.6" y="58">ZGPIO28</text>
<text x="143.7" y="55.5">GPIO17</text>
<text x="143.7" y="58">GPIO18</text>
<text x="34.5" y="61.8">D2N</text>
<text x="34.5" y="64.4">D1P</text>
<text x="68.6" y="61.5">USB</text>
<text x="70" y="65.6">D2+</text>
<text x="73.6" y="61.5">Stacked</text>
<text x="105.6" y="60.6">ZGPIO15</text>
<text x="105.6" y="63.1">ZGPIO27</text>
<text x="105.6" y="65.6">ZGPIO7</text>
<text x="143.7" y="60.6">GPIO14</text>
<text x="143.7" y="63.1">GPIO13</text>
<text x="143.7" y="65.6">GPIO12</text>
<text x="224.8" y="65.6">VBUS</text>
<text x="34.5" y="66.9">D1N</text>
<text x="34.5" y="69.4">D2P</text>
<text x="70" y="68.2">D1-</text>
<text x="70" y="70.7">D1+</text>
<text x="105.6" y="68.2">ZGPIO5</text>
<text x="105.6" y="70.7">ZGPIO8</text>
<text x="143.7" y="68.2">GPIO11</text>
<text x="143.7" y="70.7">GPIO15</text>
<text x="33" y="75.5">Composite</text>
<text x="70" y="73.3">D2-</text>
<text x="105.6" y="73.3">ZGPIO6</text>
<text x="105.6" y="75.8">ZVBUS</text>
<text x="143.7" y="73.3">GPIO2</text>
<text x="143.7" y="75.8">GPIO1</text>
<text x="34.5" y="79.6">SC_B</text>
<text x="34.5" y="82.1">SC_BH</text>
<text x="68.6" y="79.3">PS2</text>
<text x="70" y="83.4">MS_CLK</text>
<text x="104.1" y="81.8">RS232</text>
<text x="143.7" y="78.3">GPIO4</text>
<text x="143.7" y="80.9">GPIO0</text>
<text x="143.7" y="83.4">GPIO3</text>
<text x="34.5" y="84.7">SC_R</text>
<text x="34.5" y="87.2">SC_RH</text>
<text x="34.5" y="89.8">SC_G</text>
<text x="70" y="86">MS_DATA_3V</text>
<text x="70" y="88.5">MS_CLK_3V</text>
<text x="105.6" y="86">RS232_TX</text>
<text x="105.6" y="88.5">RS232_RX</text>
<text x="143.7" y="86">GPIO5</text>
<text x="143.7" y="88.5">GPIO8</text>
<text x="34.5" y="92.3">SC_GH</text>
<text x="34.5" y="94.8">SC_HS</text>
<text x="70" y="91">MS_DATA</text>
<text x="70" y="93.6">KB_CLK</text>
<text x="105.6" y="91">RS232_CTS</text>
<text x="105.6" y="93.6">RS232_RTS</text>
<text x="143.7" y="91">GPIO10</text>
<text x="143.7" y="93.6">GPIO6</text>
<text x="211.5" y="94.8">J1</text>
<text x="33" y="100.9">Display</text>
<text x="70" y="96.1">KB_DATA</text>
<text x="70" y="98.7">KB_CLK_3V</text>
<text x="70" y="101.2">KB_DATA_3V</text>
<text x="104.1" y="99.6">Micro</text>
<text x="110.4" y="99.6">SD</text>
<text x="143.7" y="96.1">GPIO7</text>
<text x="143.7" y="98.7">GPIO9</text>
<text x="204.5" y="97.4">Pin</text>
<text x="208.7" y="97.4">Header</text>
<text x="216.5" y="97.4">1x03</text>
<text x="221" y="99.9">GND</text>
<text x="34.5" y="105">TFT_SDA</text>
<text x="34.5" y="107.5">TFT_DC</text>
<text x="68.6" y="107.2">PSRAM</text>
<text x="105.6" y="103.7">CMD</text>
<text x="105.6" y="106.3">DAT0</text>
<text x="142.2" y="107.2">Power</text>
<text x="34.5" y="110.1">TFT_SCL</text>
<text x="34.5" y="112.6">TFT_RST</text>
<text x="70" y="111.4">CE</text>
<text x="70" y="113.9">SCLK</text>
<text x="105.6" y="108.8">CLK</text>
<text x="105.6" y="111.4">DAT2</text>
<text x="105.6" y="113.9">DET</text>
<text x="143.7" y="111.4">D-</text>
<text x="143.7" y="113.9">D+</text>
<text x="204.5" y="112.6">Pin</text>
<text x="208.7" y="112.6">Header</text>
<text x="211.5" y="110.1">J2</text>
<text x="216.5" y="112.6">1x03</text>
<text x="34.5" y="115.2">TFT_BL</text>
<text x="34.5" y="117.7">TFT_CS</text>
<text x="70" y="116.4">SISIO</text>
<text x="70" y="119">SOSIO</text>
<text x="105.6" y="116.4">CDDAT3</text>
<text x="105.6" y="119">POL</text>
<text x="221" y="117.7">GND</text>
<text x="221" y="115.2">+3V3</text>
<text x="105.6" y="121.5">DAT1</text>
<text x="215.9" y="124.1">S1</text>
<text x="221" y="120.2">VBUS</text>
<text x="104.1" y="127.6">Gamepad</text>
<text x="105.6" y="131.7">J3</text>
<text x="114" y="127.6">1</text>
<text x="212.8" y="126.6">TS-1233</text>
<text x="228.6" y="131.7">GND</text>
<text x="105.6" y="134.2">J4</text>
<text x="105.6" y="136.8">DATA</text>
<text x="104.1" y="142.8">Gamepad</text>
<text x="114" y="142.8">2</text>
<text x="105.6" y="146.9">J3</text>
<text x="105.6" y="149.5">J4</text>
<text x="105.6" y="152">DATA</text>
<text x="24.1" y="173.6">H1</text>
<text x="24.1" y="176.1">Hole</text>
<text x="24.1" y="178.7">H2</text>
<text x="29.5" y="176.1">2.7mm</text>
<text x="24.1" y="181.2">Hole</text>
<text x="24.1" y="183.7">H3</text>
<text x="29.5" y="181.2">2.7mm</text>
<text x="24.1" y="186.3">Hole</text>
<text x="24.1" y="191.4">Hole</text>
<text x="24.1" y="188.8">H4</text>
<text x="29.5" y="186.3">2.7mm</text>
<text x="29.5" y="191.4">2.7mm</text>
</g>
<g font-size="1.8" fill="#a90000">
<text x="207.6" y="25.1">1</text>
<text x="207.6" y="27.7">2</text>
<text x="217.1" y="25.1">12</text>
<text x="217.1" y="27.7">11</text>
<text x="207.6" y="30.2">3</text>
<text x="207.6" y="32.8">4</text>
<text x="207.6" y="35.3">5</text>
<text x="217.1" y="30.2">10</text>
<text x="217.7" y="32.8">9</text>
<text x="217.7" y="35.3">8</text>
<text x="207.6" y="37.8">6</text>
<text x="217.7" y="37.8">7</text>
<text x="207.6" y="51.8">1</text>
<text x="217.1" y="51.8">20</text>
<text x="207.6" y="54.4">2</text>
<text x="207.6" y="56.9">3</text>
<text x="207.6" y="59.4">4</text>
<text x="217.1" y="54.4">19</text>
<text x="217.1" y="56.9">18</text>
<text x="217.1" y="59.4">17</text>
<text x="207.6" y="62">5</text>
<text x="207.6" y="64.5">6</text>
<text x="217.1" y="62">16</text>
<text x="217.1" y="64.5">15</text>
<text x="207.6" y="67.1">7</text>
<text x="207.6" y="69.6">8</text>
<text x="217.1" y="67.1">14</text>
<text x="217.1" y="69.6">13</text>
<text x="207" y="74.7">10</text>
<text x="207.6" y="72.1">9</text>
<text x="217.1" y="72.1">12</text>
<text x="217.1" y="74.7">11</text>
<text x="214.6" y="98.8">1</text>
<text x="214.6" y="101.3">2</text>
<text x="214.6" y="103.9">3</text>
<text x="214.6" y="114">1</text>
<text x="214.6" y="116.6">2</text>
<text x="214.6" y="119.1">3</text>
</g>
</svg>
